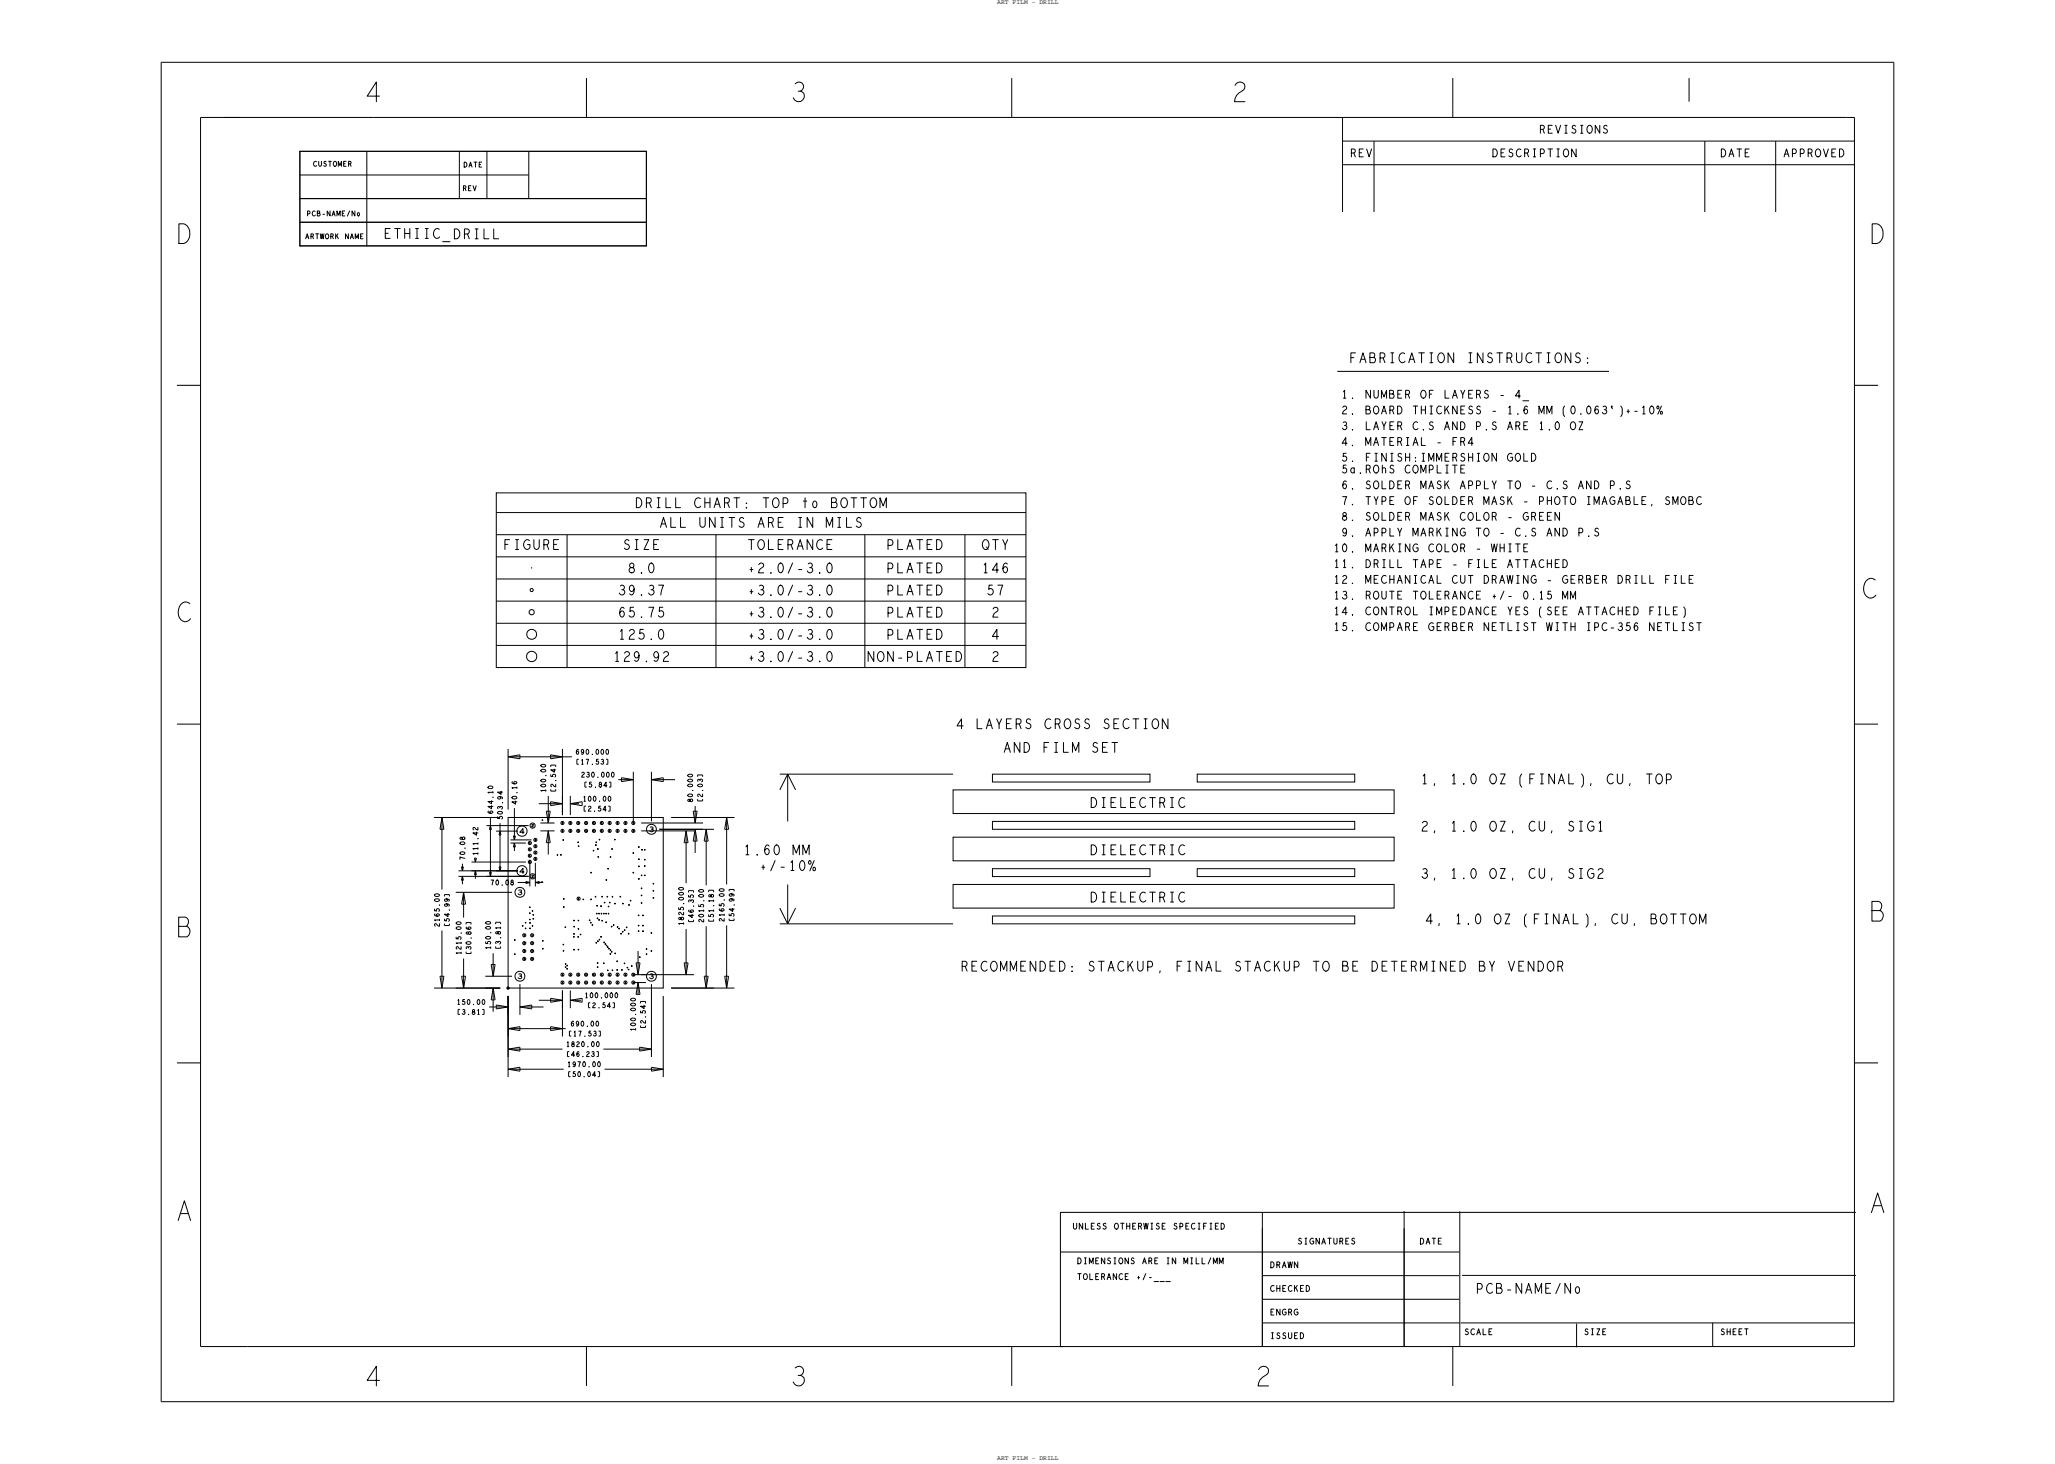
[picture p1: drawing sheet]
<svg xmlns="http://www.w3.org/2000/svg" width="419mm" height="298mm" viewBox="0 0 419 298" stroke-linecap="round" stroke-linejoin="round" font-family="sans-serif">
<!-- layer: Board Outline -->
<g fill="none" stroke="#000" stroke-width=".2">
<path d="M61.2 30.8h70.6zM61.2 35.7h46.5zM61.2 30.9v19.2zM61.2 30.8v19.3zM74.8 30.9v19.2zM93.7 30.8v9.7zM99.3 30.8v9.7zM107.8 31v9.5zM131.8 30.8v19.3zM131.8 30.9v19.2zM61.2 40.5h70.6zM61.2 45.3h70.6z"/>
<path d="M61.2 50.1h70.6zM61.2 40.5h24zM85.2 40.5h46.6zM272.7 75.7h55.5zM103.6 154.3l2.4 .4zM103.6 152.7v12.3zM103.6 154.3h11.1zM103.6 154.3l2.4-.4zM106 153.9v.8zM112.3 153.9v.8zM112.3 154.7l2.4-.4zM112.3 153.9l2.4 .4z"/>
<path d="M112.3 156h1zM112.3 156v.3zM113.3 156v.3zM114.7 154.3h1.9zM114.7 152.7v13.5zM117.7 154.8h.3zM117.7 154.8v1zM117.7 155.8h.3zM119.3 159.4h.4zM119.3 159.4v1.1zM123.6 154.8h.4zM123.6 155.8h.4z"/>
<path d="M124 154.8v1zM124.2 159.4h.4zM124.6 159.4v1.1zM126.1 158.9h3.1zM126.8 158.5v.8zM126.8 159.3l2.4-.4zM126.8 158.5l2.4 .4zM129.2 157.3v10.5zM132.9 158.9h4.8zM132.9 158.9l2.4 .4zM132.9 157.3v10.2zM132.9 158.9l2.4-.4z"/>
<path d="M135.3 158.5v.8zM142.3 158h1zM142.3 158v.4zM143.3 158v.4zM88.5 166.7h13.5zM89.7 169.1h.8zM90.1 166.7v14.7zM90.1 166.7l-.4 2.4zM90.1 166.7l.4 2.4zM93.5 178.7h14.3zM93.5 177.5h12.1zM94.1 176.7l.2 .8z"/>
<path d="M94.1 179.5h.4zM94.1 176.7h.4zM94.3 176.1v1.4zM94.3 178.7l-.2 .8zM94.3 178.7v1.6zM94.3 178.7l.2 .8zM94.5 176.7l-.2 .8zM96.2 175.7h11.1zM96.2 177.5h9.4zM96.8 174.9l.2 .8zM96.8 178.3h.4zM96.8 174.9h.4z"/>
<path d="M97 175.1v.6zM97 177.5l-.2 .8zM97 177.5v1.6zM97 177.5l.2 .8zM97.2 174.9l-.2 .8zM99.2 168.3h8.6zM99.2 178.7h8.6zM99.8 169.1h.4zM99.8 177.8l.2 .9zM99.8 177.8h.4zM100 166.7v1.6zM100 168.3l-.2 .8z"/>
<path d="M100 168.3v10.4zM100 168.3l.2 .8zM100.2 177.8l-.2 .9zM101.2 169.4h4.4zM101.2 177.5h4.4zM101.8 170.2h.4zM101.8 176.7l.2 .8zM101.8 176.7h.4zM102 167.8v1.6zM102 169.4l-.2 .8zM102 169.4v8.1zM102 169.4l.2 .8z"/>
<path d="M102.2 176.7l-.2 .8zM103.6 166.7h31.7v34.7h-31.7zM104.1 171.2h4.3zM104.1 171.9h3.2zM104.7 170.4l.2 .8zM104.7 172.7h.4zM104.7 170.4h.4zM104.9 164.8v6.4zM104.9 171.9l-.2 .8zM104.9 171.9v1.6zM104.9 171.9l.2 .8zM105.1 170.4l-.2 .8z"/>
<path d="M105.6 179.9h2.5zM107.3 179.7v.4zM107.3 179.7l.8 .2zM108.1 175.2v5.5zM109.2 179.9h1.6zM109.2 179.9l.8 .2zM109.2 175.9v4.8zM109.2 179.9l.8-.2zM109.9 163.8h4.8zM110 179.7v.4zM110.2 167.8h2.9zM110.2 169.4h2.9z"/>
<path d="M111.4 165.4l.4 2.4zM111.4 171.8h.8zM111.4 165.4h.8zM111.8 162.3v5.5zM111.8 169.4l-.4 2.4zM111.8 169.4v4.8zM111.8 169.4l.4 2.4zM112.2 165.4l-.4 2.4zM112.3 163.4v.8zM112.3 164.2l2.4-.4zM112.3 163.4l2.4 .4zM112.3 161.3h1z"/>
<path d="M112.3 160.9v.4zM113.3 160.9v.4zM114.7 162.2v4zM116.3 163.8l2.4 .4zM116.3 162.2v4zM116.3 163.8h1.8zM116.3 163.8l2.4-.4zM118.7 163.4v.8zM119.1 165.4h.4zM119.1 164.3h.4zM119.1 164.3v1.1zM119.3 160.5h.4z"/>
<path d="M124 165.4h.4zM124 164.3h.4zM124.2 160.5h.4zM124.4 164.3v1.1zM130.8 167.8h12.6zM130.8 169.4h10.7zM134.5 169.1h8.9zM134.5 169.1h11.1zM136.9 166.7h12.9zM139.5 171.8h.8zM139.9 169.4v10.6zM139.9 169.4l-.4 2.4z"/>
<path d="M139.9 169.4l.4 2.4zM141.4 165.4l.4 2.4zM141.4 171.5h.8zM141.4 165.4h.8zM141.8 164.3v3.5zM141.8 169.1v4.8zM141.8 169.1l-.4 2.4zM141.8 169.1l.4 2.4zM142.2 165.4l-.4 2.4zM142.3 163.3h1zM142.3 162.9v.4zM143.3 162.9v.4z"/>
<path d="M143.6 171.5h.8zM144 169.1l-.4 2.4zM144 169.1v11.4zM144 169.1l.4 2.4zM147.8 169.1h.8zM148.2 166.7l-.4 2.4zM148.2 166.7v13.6zM148.2 166.7l.4 2.4zM89.7 199l.4 2.4zM89.7 199h.8zM90.1 189.7v11.7zM90.5 199l-.4 2.4z"/>
<path d="M90.6 182.4h1zM90.6 188.7h1zM90.6 182.4v.3zM90.6 188.3v.4zM91.6 182.4v.3zM91.6 188.3v.4zM92.9 181.9h11.5zM94.1 184.3h.8zM94.1 199l.4 2.4zM94.1 199h.8zM94.5 181.9l-.4 2.4zM94.5 181.9v5.2z"/>
<path d="M94.5 195.4v6zM94.5 181.9l.4 2.4zM94.9 199l-.4 2.4zM95.1 188.1h1zM95.1 194.4h1zM95.1 188.1v.3zM95.1 194v.4zM96.1 188.1v.3zM96.1 194v.4zM99 199h5.4zM100.2 196.6l.4 2.4zM100.2 196.6h.8z"/>
<path d="M100.6 194.3v4.7zM101 196.6l-.4 2.4zM101.1 188h1zM101.1 193.3h1zM101.1 188v.4zM101.1 192.9v.4zM102.1 188v.4zM102.1 192.9v.4zM107.3 180.1l.8-.2zM129.2 198.7h2.5zM129.7 196.3l.4 2.4zM129.7 196.3h.8z"/>
<path d="M130.1 193.9v4.8zM130.5 196.3l-.4 2.4zM130.8 198.7h10.7zM139.5 196.3l.4 2.4zM139.5 196.3h.8zM139.9 189.4v9.3zM140.3 196.3l-.4 2.4zM140.4 181.6h1zM140.4 187.9h1zM140.4 181.6v.3zM140.4 187.5v.4zM141.4 181.6v.3z"/>
<path d="M141.4 187.5v.4zM143.6 199l.4 2.4zM143.6 199h.8zM144 188.8v12.6zM144.4 199l-.4 2.4zM144.5 181.5h1zM144.5 187.8h1zM144.5 181.5v.4zM144.5 187.4v.4zM145.5 181.5v.4zM145.5 187.4v.4zM147.8 199l.4 2.4z"/>
<path d="M147.8 199h.8zM148.2 188.7v12.7zM148.6 199l-.4 2.4zM148.7 181.3h1zM148.7 187.6h1zM148.7 181.3v.4zM148.7 187.3v.3zM149.7 181.3v.4zM149.7 187.3v.3zM88.5 201.4h13.5zM92.9 201.4h9.1zM93.4 206.8h.4z"/>
<path d="M93.4 205.8h.4zM93.4 205.8v1zM98.3 205.8h.4zM98.3 206.8h.4zM98.7 205.8v1zM99 201.4h3zM99.7 205.3h3.9zM100.2 203.8h.8zM100.6 201.4v4.8zM100.6 201.4l-.4 2.4zM100.6 201.4l.4 2.4zM101.2 204.9v.8z"/>
<path d="M101.2 205.7l2.4-.4zM101.2 204.9l2.4 .4zM103.6 203v3.9zM103.6 209.7l2.4 .4zM103.6 203v8.3zM103.6 213.9l2.4 .4zM103.6 203v12.5zM103.6 218l2.4 .4zM103.6 203v16.6zM103.6 209.7h11.1zM103.6 218h11.4zM103.6 209.7l2.4-.4z"/>
<path d="M103.6 213.9l2.4-.4zM103.6 218l2.4-.4zM103.6 213.9h11.1zM106 205.3h4.9zM106 205.3l2.4 .4zM106 200.6v6.3zM106 209.3v.8zM106 213.5v.8zM106 217.6v.8zM106 205.3l2.4-.4zM108.4 204.9v.8zM109.9 203.9h4.8z"/>
<path d="M112.3 203.5v.8zM112.3 204.3l2.4-.4zM112.3 209.3v.8zM112.3 210.1l2.4-.4zM112.3 203.5l2.4 .4zM112.3 209.3l2.4 .4zM114.7 209.7h.7zM114.7 201.9v3.6zM114.7 201.9v9.4zM115.7 215.4h.4zM115.7 214.4h.4zM115.7 214.4v1z"/>
<path d="M116 219.5h.3zM116 218.5h.3zM116 218.5v1zM116.1 210.2h.4zM116.1 210.2v1zM116.1 211.2h.4zM116.3 203.9h2.2zM116.3 203.9l2.4 .4zM116.3 201.9v3.6zM116.3 203.9l2.4-.4zM118.7 203.5v.8zM120 204.4h.4z"/>
<path d="M120 204.4v1zM120 205.4h.4zM121.7 214.4h.3zM121.7 215.4h.3zM121.9 218.5h.4zM121.9 219.5h.4zM122 214.4v1zM122.1 210.2h.3zM122.1 211.2h.3zM122.3 218.5v1zM122.4 210.2v1zM123.1 213.9h9.8z"/>
<path d="M123.3 218h12zM124.9 204.4h.4zM124.9 205.4h.4zM125.3 204.4v1zM129.2 200.3h2.5zM129.7 202.7h.8zM130.1 200.3v2.3zM130.1 200.3l-.4 2.4zM130.1 200.3l.4 2.4zM130.4 213.5v.8zM130.4 214.3l2.5-.4zM130.4 213.5l2.5 .4z"/>
<path d="M130.6 204.2h1zM130.6 209.5h1zM130.6 204.2v.3zM130.6 209.1v.4zM131.6 204.2v.3zM131.6 209.1v.4zM132.9 200.6v14.9zM132.9 217.6v.8zM132.9 218.4l2.4-.4zM132.9 217.6l2.4 .4zM135.3 203v16.6zM136.9 201.4h8.7z"/>
<path d="M136.9 201.4h12.9z"/>
</g>
<!-- layer: Components -->
<g fill="none" stroke="#000" stroke-width=".2">
<path d="M32.9 12.7v271.4zM32.9 12.7h353.3zM119.6 15.9v8zM206.3 15.9v8zM296.3 15.9v6.4zM344.5 15.9v4.8zM386.2 12.7v273.1zM40.9 23.9h8zM40.9 23.9v250.6zM45.7 23.9h30.5zM76.2 23.9h300.4zM273.8 28.8h104.4z"/>
<path d="M273.8 33.6h104.4zM273.8 23.9v19.3zM280.2 28.8v14.4zM296.3 22.3v1.6zM347.7 28.8v14.4zM362.1 28.8v14.4zM376.6 23.9h1.6zM378.2 23.9v250.6zM36.1 78.6h4.8zM378.2 78.6h4.8zM36.1 147.6h4.8zM159 157.8h35.4z"/>
<path d="M160.6 157.8v9.7zM160.6 157.8l1.6 3.2zM160.6 157.8l-1.6 3.2zM202.4 157.8h32.1v1.6h-32.1zM244.2 157.8h32.1v1.6h-32.1zM378.2 147.6h4.8zM194.4 161h89.9v4.8h-89.9zM194.4 170.7h89.9v4.8h-89.9zM202.4 167.5h73.9v1.6h-73.9zM202.4 177.1h32.1v1.6h-32.1zM244.2 177.1h32.1v1.6h-32.1zM159 188.3h35.4z"/>
<path d="M159 185.1l1.6 3.2zM160.6 180.3v8zM162.2 185.1l-1.6 3.2zM194.4 180.3h89.9v4.8h-89.9zM202.4 186.7h73.9v1.6h-73.9zM36.1 216.7h4.8zM378.2 216.7h4.8zM216.3 247.2h162.2zM216.3 247.2v27.3zM216.3 255.2h81.3zM257.4 250.4v6.4zM257.4 256.8v16.1z"/>
<path d="M257.4 247.2v27.3zM286.3 247h.1M286.4 250.4v22.5zM286.4 247v27.5zM297.7 247.1h.1M297.7 247.1v27.4zM40.9 274.5h9.6zM50.5 274.5h244.2zM119.6 274.5v8zM206.3 274.5v8zM216.3 274.5h.5zM257.4 260.1h29z"/>
<path d="M257.4 264.9h29zM257.4 269.7h29zM257.4 272.9v1.6zM286.4 260.1h11.2zM286.4 264.9h11.2zM286.4 269.7h11.2zM286.4 272.9v1.6zM294.7 274.5h83.5zM296.3 274.5v8zM297.9 269.7h80.3zM298.2 260h80.3zM321.5 269.8v4.9z"/>
<path d="M349.3 269.7v4.8zM32.9 285.8h353.3zM32.9 284.1v1.7z"/>
</g>
<!-- layer: Nets -->
<g fill="none" stroke="#000" stroke-width=".2">
<path d="M106.9 169.7h-.9l.7-.8v1.1M106.9 177.8h-.9l.7-.8v1M107.8 175.5h.5v.5h-.5zM107.8 171.6h.5v.5h-.5zM107.8 172.9h.5v.5h-.5zM107.8 174.2h.5v.5h-.5zM108 175.9h.1M108 172h.1M108 173.3h.1M108 174.6h.1M108 175.6l.1 .3M108 171.8l.1 .2"/>
<path d="M108 173.1l.1 .2M108 174.4l.1 .2M108.5 168.1a.17 .17 0 0 1 .2-.1 .17 .17 0 0 1 .1 .3l-.4 .3h.4M108.5 178.5a.17 .17 0 0 1 .2-.1 .17 .17 0 0 1 .1 .2l-.4 .3h.4M108.9 174.9h.5v.4h-.5zM108.9 171h.5v.4h-.5zM108.9 173.6h.5v.4h-.5zM108.9 172.3h.5v.4h-.5zM109.1 175.2h.1M109.1 171.4h.1M109.1 174h.1M109.1 172.7h.1"/>
<path d="M109.1 175l.1 .2M109.1 171.1l.1 .3M109.1 173.7l.1 .3M109.1 172.4l.1 .3M110.4 179.8h.3M110.5 167.2h.3M110.5 179.7v.3M110.6 167.1v.3M113.5 174.3h.4M113.7 174.2v.3M114.2 174.3h.4M114.4 174.1v.3"/>
<path d="M114.5 167.6h.4v.4h-.4zM114.5 169.2h.4v.4h-.4zM114.6 167.9h.2M114.6 169.5h.2M114.6 167.7l.1 .2M114.6 169.3l.1 .2M114.7 171.2h.3M114.9 171.1v.3M116.1 167.6h.4v.4h-.4zM116.1 169.2h.4v.4h-.4zM116.2 167.9h.2M116.2 169.5h.2"/>
<path d="M116.2 167.7l.1 .2M116.2 169.3l.1 .2M117.7 167.6h.5v.4h-.5zM117.7 169.2h.5v.4h-.5zM117.8 171.7h.3M117.8 172.5h.4M117.9 167.9h.1M117.9 169.5h.1M117.9 167.7v.2M117.9 169.3v.2M117.9 171.6v.3M118 172.4v.3"/>
<path d="M119.3 167.6h.5v.4h-.5zM119.3 169.2h.5v.4h-.5zM119.5 167.9h.1M119.5 169.5h.1M119.5 167.7v.2M119.5 169.3v.2M120.4 177.9h.3M120.6 177.7v.4M120.9 173.4h.3M120.9 167.6h.5v.4h-.5zM120.9 169.2h.5v.4h-.5zM121 173.2v.4"/>
<path d="M121.1 167.9h.1M121.1 169.5h.1M121.1 167.7v.2M121.1 169.3v.2M121.4 172.3h.3M121.5 171.7h.3M121.5 172.1v.3M121.6 171.6v.3M121.8 173.1h.3M121.9 174.7h.3M121.9 172.9v.3M122 174.5v.3"/>
<path d="M122.1 171.2h.3M122.3 171v.3M122.5 169.2h.5v.4h-.5zM122.5 167.6h.5v.4h-.5zM122.7 167.9h.1M122.7 169.5h.1M122.7 169.3v.2M122.7 167.7v.2M123.5 179.4h.3M123.7 179.2v.3M123.9 177.1h.3M124 176.9v.4"/>
<path d="M124.1 169.2h.5v.4h-.5zM124.1 167.6h.5v.4h-.5zM124.3 167.9h.1M124.3 169.5h.1M124.3 169.3v.2M124.3 167.7v.2M124.3 174.7h.4M124.5 174.5v.3M124.7 173.1h.3M124.8 172.9v.3M125.2 171.2h.3M125.4 171v.3"/>
<path d="M125.7 167.6h.5v.4h-.5zM125.7 169.2h.5v.4h-.5zM125.9 167.9h.1M125.9 169.5h.1M125.9 167.7v.2M125.9 169.3v.2M127.3 167.6h.5v.4h-.5zM127.3 169.2h.5v.4h-.5zM127.5 167.9h.1M127.5 169.5h.1M127.5 167.7l.1 .2M127.5 169.3l.1 .2"/>
<path d="M128.9 167.6h.5v.4h-.5zM128.9 169.2h.5v.4h-.5zM129 177.9h.3M129 173.9h.3M129.1 167.9h.1M129.1 169.5h.1M129.1 167.7l.1 .2M129.1 169.3l.1 .2M129.2 173.7v.3M129.2 177.7v.4M130.1 172.7h.3M130.1 175.2h.4"/>
<path d="M130.1 176.6h.4M130.1 179.2h.4M130.3 172.5v.3M130.3 175v.3M130.3 176.5v.3M130.3 179v.3M130.7 178.5h.3M130.8 173.2h.3M130.8 178.3v.3M130.9 173.1v.3M131.3 175.2h.4M131.3 173.2h.4"/>
<path d="M131.3 178.5h.4M131.3 176.5h.4M131.5 173.1v.3M131.5 175.1v.3M131.5 176.4v.3M131.5 178.3v.3M132.6 168.6h.3l.3 .1-.2 .3M132.8 169l.3 .1a.35 .35 0 0 1-.1 .5 .35 .35 0 0 1-.5-.2M133.3 180v.3M104.8 194.5h.3M104.8 191.6h.3M105 191.5v.3"/>
<path d="M105 194.4v.3M105.8 181.5l.3-.1 .2 .1-.2 .4M105.8 198.6l.3-.1 .2 .1-.2 .4M106 181.9h.3a.35 .35 0 0 1-.1 .6 .35 .35 0 0 1-.5-.3M106 199h.3a.35 .35 0 0 1-.1 .6 .35 .35 0 0 1-.5-.3M106.4 188.7h.4M106.6 188.6v.3M106.7 193.7h.5v.4h-.5zM106.7 192.1h.5v.4h-.5zM106.7 195.3h.5v.4h-.5zM106.7 190.4h.5v.5h-.5zM106.9 194h.1"/>
<path d="M106.9 192.4h.1M106.9 195.6h.1M106.9 190.8h.1M106.9 193.8v.2M106.9 192.2v.2M106.9 195.4v.2M106.9 190.6v.2M107 188.1h.3M107 189.3h.3M107.2 187.9v.4M107.2 189.1v.3M107.9 185h.3"/>
<path d="M107.9 186.2h.3M107.9 187.5h.3M107.9 188.1h.3M107.9 189.3h.3M108 184.8v.3M108 186v.3M108 187.3v.3M108.1 188v.3M108.1 189.1v.3M108.3 192.1h.5v.4h-.5zM108.3 193.7h.5v.4h-.5zM108.3 195.3h.5v.4h-.5z"/>
<path d="M108.3 190.4h.5v.5h-.5zM108.4 185.7h.4M108.4 188.7h.4M108.5 194h.1M108.5 192.4h.1M108.5 195.6h.1M108.5 190.8h.1M108.5 192.2v.2M108.5 193.8v.2M108.5 195.4v.2M108.5 190.6v.2M108.6 185.5v.3"/>
<path d="M108.6 188.6v.3M108.6 186.5h.3M108.6 187.3h.3M108.8 186.3v.3M108.8 187.1v.4M110.5 193.4h.4M110.5 191.8h.4M110.7 191.6v.4M110.7 193.2v.4M114.5 198.5h.4v.4h-.4zM114.6 198.9h.2M114.6 198.6l.1 .3"/>
<path d="M114.7 192.6h.4M114.8 193.8h.3M114.8 183.2h.3M114.8 184.9h.3M114.9 192.4v.3M114.9 193.7v.3M115 183.1v.3M115 184.8v.3M115.1 189h.4M115.2 197.2h.3M115.2 196.5h.3M115.3 188.9v.3"/>
<path d="M115.3 196.4v.3M115.3 197v.3M115.5 196.8h.3M115.5 197.5h.3M115.7 196.7v.3M115.7 197.3v.4M116.1 198.5h.4v.4h-.4zM116.2 198.9h.2M116.2 198.6l.1 .3M116.9 191h.3M116.9 187.7h.3M116.9 190.4h.3"/>
<path d="M116.9 193.6h.3M116.9 188.9h.4M117 190.8v.3M117.1 187.5v.3M117.1 190.2v.4M117.1 193.4v.4M117.1 188.7v.4M117.7 198.5h.5v.4h-.5zM117.8 191h.3M117.8 183h.4v.4h-.4zM117.8 187.7h.3M117.8 193.6h.3"/>
<path d="M117.8 189.3h.3M117.9 198.9h.1M117.9 198.6v.3M117.9 190.8v.3M117.9 183.4h.2M117.9 183.1l.1 .3M118 187.5v.3M118 189.2v.3M118 193.4v.3M118.2 190.5h.4M118.4 190.3v.4M118.8 183.4h.3"/>
<path d="M119 183.2v.3M119.3 198.5h.5v.4h-.5zM119.5 198.9h.1M119.5 198.6v.3M120.1 187.6h.3M120.2 187.5v.3M120.3 188.1h.3M120.4 183.3h.3M120.5 187.9v.4M120.6 183.2v.3M120.6 188.6h.4M120.8 188.4v.3"/>
<path d="M120.9 198.5h.5v.4h-.5zM121.1 198.9h.1M121.1 198.6v.3M121.3 182.8h.3M121.5 182.6v.4M121.5 192.2h.3M121.5 186.2h.4M121.6 192v.4M121.6 184.6h.3M121.7 187.2h.3M121.7 186.1v.3M121.7 197.2h.3"/>
<path d="M121.7 196.3h.3M121.8 184.5v.3M121.8 191.9h.3M121.9 187.1v.3M121.9 197v.3M121.9 196.2v.3M121.9 191.7v.3M122 187.5h.3M122 186.2h.3M122.1 191.5h.3M122.2 186.1v.3M122.2 187.4v.3"/>
<path d="M122.3 191.4v.3M122.4 191h.3M122.4 184.7h.3M122.5 186.2h.3M122.5 198.5h.5v.4h-.5zM122.6 184.6v.3M122.6 190.8v.3M122.7 186.1v.3M122.7 187.7h.3M122.7 182.8h.3M122.7 198.9h.1M122.7 198.6v.3"/>
<path d="M122.8 182.6v.4M122.8 187.5v.4M123 186.2h.3M123 196.4h.3M123.1 192.1h.3M123.1 186.1v.3M123.1 196.2v.3M123.1 184h.4M123.2 191.9v.4M123.3 183.8v.4M123.3 192.4h.3M123.5 192.3v.3"/>
<path d="M123.5 188h.3M123.5 186.2h.3M123.5 192.8h.4M123.6 186.1v.3M123.6 187.9v.3M123.7 192.6v.3M123.7 182.8h.3M123.8 197.8h.3M123.8 193.1h.3M123.9 182.6v.4M123.9 192.9v.3M123.9 197.7v.3"/>
<path d="M123.9 186.2h.4M123.9 184.8h.4M124 193.4h.3M124.1 184.6v.4M124.1 186.1v.3M124.1 198.5h.5v.4h-.5zM124.2 193.2v.4M124.2 184h.3M124.3 198.9h.1M124.3 198.6v.3M124.3 194.5h.3M124.3 183.8v.4"/>
<path d="M124.3 193.7h.4M124.5 194.3v.3M124.5 193.6v.3M124.6 194h.3M124.6 188.9h.3M124.7 188.7v.4M124.7 193.9v.3M124.7 182.8h.4M124.7 197.8h.4M124.9 182.6v.4M124.9 197.7v.3M125 188.6h.3"/>
<path d="M125.1 188.4v.3M125.3 184.2h.3M125.3 194.4h.3M125.4 184v.4M125.5 194.2v.3M125.7 196h.3M125.7 197.7h.3M125.7 198.5h.5v.4h-.5zM125.8 189h.3M125.9 195.8v.3M125.9 197.6v.3M125.9 198.9h.1"/>
<path d="M125.9 198.6v.3M125.9 188.8v.3M126.1 189.3h.3M126.3 189.1v.4M126.4 182.8h.3M126.5 182.6v.4M126.5 190.3h.3M126.7 190.2v.3M126.7 197.7h.3M126.8 197.6v.3M126.8 189.9h.4M126.9 184.2h.3"/>
<path d="M127 189.8v.3M127 184v.4M127.2 196.4h.3M127.2 189.6h.4M127.3 198.5h.5v.4h-.5zM127.4 196.2v.4M127.4 189.5v.3M127.5 198.9h.1M127.5 198.6l.1 .3M127.6 189.1h.4M127.8 188.9v.3M127.8 197.2h.3"/>
<path d="M128 197.1v.3M128 190.3h.4M128 197.7h.4M128.1 184.5h.3M128.2 190.2v.3M128.2 197.5v.3M128.3 184.3v.3M128.4 183.6h.4M128.6 183.4v.4M128.7 196.9h.3M128.8 196.8v.3M128.9 198.5h.5v.4h-.5z"/>
<path d="M129.1 198.9h.1M129.1 198.6l.1 .3M130.1 186.6h.3M130.1 188.7h.3M130.1 189.8h.3M130.2 186.5v.3M130.2 188.5v.3M130.2 189.7v.3M130.3 195.1h.3M130.5 195v.3M130.7 181.1h.3M130.7 182.5h.3"/>
<path d="M130.7 184.1h.3M130.8 180.9v.4M130.8 182.4v.3M130.8 183.9v.3M131 186.6h.3M131 188.7h.3M131 189.8h.3M131.1 186.5v.3M131.1 188.5v.3M131.1 189.7v.3M131.7 193.5h.3M131.7 194.5h.3"/>
<path d="M131.9 193.3v.3M131.9 194.4v.3M132.6 198.6l.3-.1 .3 .1-.2 .4M132.7 190.2h.3M132.7 193.9h.3M132.8 199h.3a.35 .35 0 0 1-.1 .6 .35 .35 0 0 1-.5-.3M132.8 190v.3M132.8 193.7v.3M133.1 180.1h.3M133.1 181.6h.3M133.1 183h.3M133.3 181.4v.4"/>
<path d="M133.3 182.9v.3M114.5 200.1h.4v.4h-.4zM114.6 200.5h.2M114.6 200.2l.1 .3M116.1 200.1h.4v.4h-.4zM116.2 200.5h.2M116.2 200.2l.1 .3M117.7 200.1h.5v.4h-.5zM117.9 200.5h.1M117.9 200.2v.3M119.3 200.1h.5v.4h-.5zM119.5 200.5h.1"/>
<path d="M119.5 200.2v.3M120.9 200.1h.5v.4h-.5zM121.1 200.5h.1M121.1 200.2v.3M122.5 200.1h.5v.4h-.5zM122.7 200.5h.1M122.7 200.2v.3M124.1 200.1h.5v.4h-.5zM124.3 200.5h.1M124.3 200.2v.3M125.7 200.1h.5v.4h-.5zM125.9 200.5h.1"/>
<path d="M125.9 200.2v.3M127.3 200.1h.5v.4h-.5zM127.5 200.5h.1M127.5 200.2l.1 .3M128.9 200.1h.5v.4h-.5zM129.1 200.5h.1M129.1 200.2l.1 .3"/>
<circle cx="106.4" cy="169.4" r="1.05"/>
<circle cx="106.4" cy="177.5" r="1.05"/>
<circle cx="108.6" cy="168.3" r=".53"/>
<circle cx="108.6" cy="178.7" r=".53"/>
<circle cx="132.8" cy="169.1" r="1.01"/>
<circle cx="106" cy="181.9" r="1.01"/>
<circle cx="106" cy="199" r="1.01"/>
<circle cx="132.8" cy="199" r="1.01"/>
</g>
<!-- layer: Drawing Origin -->
<path d="M103.2 201.4h.8M103.5 201.3l.1-.1 .2 .3-.2 .1zM103.6 201v.8" fill="none" stroke="#000" stroke-width=".2"/>
<!-- layer: All Others -->
<g fill="none" stroke="#000" stroke-width=".2">
<path d="M101.2 104.5h108zM101.2 109h108zM101.2 113.5h108zM101.2 118h108zM101.2 100.5h108v35.6h-108zM108.4 115.8h.1M108.4 115.7v.1M115.6 109v27.1zM146 109v27.1zM176.4 109v27.1zM196.8 109v27.1zM101.2 122.5h108z"/>
<path d="M101.2 127.1h108zM101.2 131.6h108zM108.2 120.1h.5v.4h-.5z"/>
<circle cx="108.4" cy="133.8" r="1.05"/>
<circle cx="108.4" cy="129.3" r="1.01"/>
<circle cx="108.4" cy="124.8" r=".53"/>
</g>
<g font-size="6.8">
<text x="74.6" y="20.7">4</text>
<text x="161.4" y="20.7">3</text>
<text x="251.3" y="20.7">2</text>
<text x="36.1" y="49.6">D</text>
<text x="381.4" y="49.6">D</text>
<text x="379.8" y="121.9">C</text>
<text x="36.1" y="126.7">C</text>
<text x="36.1" y="191">B</text>
<text x="381.4" y="187.8">B</text>
<text x="36.1" y="248.8">A</text>
<text x="381.4" y="247.2">A</text>
<text x="74.6" y="282.5">4</text>
<text x="161.4" y="282.5">3</text>
<text x="256.1" y="282.5">2</text>
</g>
<g font-size="3.4">
<text x="78.3" y="48.6">ETHIIC_DRILL</text>
<text x="275.2" y="73.9">FABRICATION INSTRUCTIONS:</text>
<text x="129.6" y="103.5">DRILL CHART: TOP to BOTTOM</text>
<text x="134.6" y="107.5">ALL UNITS ARE IN MILS</text>
<text x="102.7" y="112">FIGURE</text>
<text x="127.1" y="112">SIZE</text>
<text x="152.5" y="112">TOLERANCE</text>
<text x="180.9" y="112">PLATED</text>
<text x="200.3" y="112">QTY</text>
<text x="128.1" y="116.8">8.0</text>
<text x="152.5" y="116.8">+2.0/-3.0</text>
<text x="180.9" y="116.8">PLATED</text>
<text x="200.3" y="116.8">146</text>
<text x="126.1" y="121.3">39.37</text>
<text x="126.1" y="125.8">65.75</text>
<text x="152.5" y="121.3">+3.0/-3.0</text>
<text x="152.5" y="125.8">+3.0/-3.0</text>
<text x="180.9" y="121.3">PLATED</text>
<text x="180.9" y="125.8">PLATED</text>
<text x="201.3" y="121.3">57</text>
<text x="202.3" y="125.8">2</text>
<text x="126.1" y="130.3">125.0</text>
<text x="152.5" y="130.3">+3.0/-3.0</text>
<text x="180.9" y="130.3">PLATED</text>
<text x="202.3" y="130.3">4</text>
<text x="125.1" y="134.8">129.92</text>
<text x="152.5" y="134.8">+3.0/-3.0</text>
<text x="176.9" y="134.8">NON-PLATED</text>
<text x="202.3" y="134.8">2</text>
<text x="195" y="148.6">4 LAYERS CROSS SECTION</text>
<text x="204.7" y="153.4">AND FILM SET</text>
<text x="289.8" y="159.8">1, 1.0 OZ (FINAL), CU, TOP</text>
<text x="222.4" y="164.6">DIELECTRIC</text>
<text x="289.8" y="169.4">2, 1.0 OZ, CU, SIG1</text>
<text x="151.7" y="174.2">1.60 MM</text>
<text x="154.9" y="177.5">+/-10%</text>
<text x="222.4" y="174.2">DIELECTRIC</text>
<text x="289.8" y="179.1">3, 1.0 OZ, CU, SIG2</text>
<text x="222.4" y="183.9">DIELECTRIC</text>
<text x="290.7" y="188.3">4, 1.0 OZ (FINAL), CU, BOTTOM</text>
<text x="196" y="198">RECOMMENDED: STACKUP, FINAL STACKUP TO BE DETERMINED BY VENDOR</text>
<text x="301.1" y="263.6">PCB-NAME/No</text>
</g>
<g font-size="2.7">
<text x="314" y="27.2">REVISIONS</text>
<text x="275.4" y="32">REV</text>
<text x="304.3" y="32">DESCRIPTION</text>
<text x="350.9" y="32">DATE</text>
<text x="363.7" y="32">APPROVED</text>
<text x="273.6" y="81.2">1. NUMBER OF LAYERS - 4_</text>
<text x="273.6" y="84.4">2. BOARD THICKNESS - 1.6 MM (0.063`)+-10%</text>
<text x="273.6" y="87.6">3. LAYER C.S AND P.S ARE 1.0 OZ</text>
<text x="273.6" y="90.8">4. MATERIAL - FR4</text>
<text x="273.6" y="94">5. FINISH:IMMERSHION GOLD</text>
<text x="273.6" y="96.4">5a.ROhS COMPLITE</text>
<text x="273.6" y="99.6">6. SOLDER MASK APPLY TO - C.S AND P.S</text>
<text x="273.6" y="102.9">7. TYPE OF SOLDER MASK - PHOTO IMAGABLE, SMOBC</text>
<text x="273.6" y="106.1">8. SOLDER MASK COLOR - GREEN</text>
<text x="272" y="112.5">10. MARKING COLOR - WHITE</text>
<text x="273.6" y="109.3">9. APPLY MARKING TO - C.S AND P.S</text>
<text x="272" y="115.7">11. DRILL TAPE - FILE ATTACHED</text>
<text x="272" y="118.9">12. MECHANICAL CUT DRAWING - GERBER DRILL FILE</text>
<text x="272" y="122.1">13. ROUTE TOLERANCE +/- 0.15 MM</text>
<text x="272" y="125.3">14. CONTROL IMPEDANCE YES (SEE ATTACHED FILE)</text>
<text x="272" y="128.6">15. COMPARE GERBER NETLIST WITH IPC-356 NETLIST</text>
</g>
<g font-size="2">
<text x="218.8" y="250.6">UNLESS OTHERWISE SPECIFIED</text>
<text x="219.7" y="257.6">DIMENSIONS ARE IN MILL/MM</text>
<text x="264.7" y="253.6">SIGNATURES</text>
<text x="289.6" y="253.6">DATE</text>
<text x="219.7" y="260.9">TOLERANCE +/-___</text>
<text x="259.1" y="258.4">DRAWN</text>
<text x="259.1" y="263.3">CHECKED</text>
<text x="259.1" y="268.1">ENGRG</text>
<text x="259.1" y="272.9">ISSUED</text>
<text x="298.7" y="272.1">SCALE</text>
<text x="323.1" y="272.1">SIZE</text>
<text x="350.9" y="272.1">SHEET</text>
</g>
<g font-size="1.7">
<text x="63.9" y="33.9">CUSTOMER</text>
<text x="94.6" y="34.1">DATE</text>
<text x="94.4" y="38.9">REV</text>
<text x="62.6" y="44">PCB-NAME/No</text>
<text x="62.3" y="48.7">ARTWORK NAME</text>
<text x="117.4" y="153.8">690.000</text>
<text x="118.4" y="155.8">17.53</text>
<text x="111.3" y="161.5" transform="rotate(-90 111.3 161.5)">100.00</text>
<text x="113.3" y="160.5" transform="rotate(-90 113.3 160.5)">2.54</text>
<text x="118.5" y="158.4">230.000</text>
<text x="120" y="160.5">5.84</text>
<text x="100.5" y="165.9" transform="rotate(-90 100.5 165.9)">644.10</text>
<text x="102.5" y="167.1" transform="rotate(-90 102.5 167.1)">503.94</text>
<text x="105.4" y="164" transform="rotate(-90 105.4 164)">40.16</text>
<text x="118.9" y="163.3">100.00</text>
<text x="119.9" y="165.4">2.54</text>
<text x="141.3" y="163.5" transform="rotate(-90 141.3 163.5)">80.000</text>
<text x="143.3" y="162.5" transform="rotate(-90 143.3 162.5)">2.03</text>
<text x="94.8" y="175.3" transform="rotate(-90 94.8 175.3)">70.08</text>
<text x="97.5" y="174.4" transform="rotate(-90 97.5 174.4)">111.42</text>
<text x="100" y="180.4">70.08</text>
<text x="89.6" y="188.9" transform="rotate(-90 89.6 188.9)">2165.00</text>
<text x="91.6" y="187.9" transform="rotate(-90 91.6 187.9)">54.99</text>
<text x="139.4" y="188.6" transform="rotate(-90 139.4 188.6)">1825.000</text>
<text x="141.4" y="187.1" transform="rotate(-90 141.4 187.1)">46.35</text>
<text x="143.5" y="188.1" transform="rotate(-90 143.5 188.1)">2015.00</text>
<text x="145.5" y="187" transform="rotate(-90 145.5 187)">51.18</text>
<text x="147.7" y="187.9" transform="rotate(-90 147.7 187.9)">2165.00</text>
<text x="149.7" y="186.9" transform="rotate(-90 149.7 186.9)">54.99</text>
<text x="94" y="194.6" transform="rotate(-90 94 194.6)">1215.00</text>
<text x="96.1" y="193.6" transform="rotate(-90 96.1 193.6)">30.86</text>
<text x="100.1" y="193.6" transform="rotate(-90 100.1 193.6)">150.00</text>
<text x="102.1" y="192.6" transform="rotate(-90 102.1 192.6)">3.81</text>
<text x="119.2" y="203.4">100.000</text>
<text x="93.2" y="204.8">150.00</text>
<text x="94.2" y="206.8">3.81</text>
<text x="116.4" y="209.2">690.00</text>
<text x="120.8" y="205.4">2.54</text>
<text x="131.6" y="208.7" transform="rotate(-90 131.6 208.7)">2.54</text>
<text x="115.5" y="213.4">1820.00</text>
<text x="116.5" y="215.4">46.23</text>
<text x="116.9" y="211.2">17.53</text>
<text x="129.6" y="210.2" transform="rotate(-90 129.6 210.2)">100.000</text>
<text x="115.7" y="217.5">1970.00</text>
<text x="116.7" y="219.5">50.04</text>
</g>
<g font-size="1.3">
<text x="203.4" y=".8">ART FILM - DRILL</text>
<text x="203.4" y="297.7">ART FILM - DRILL</text>
</g>
</svg>
